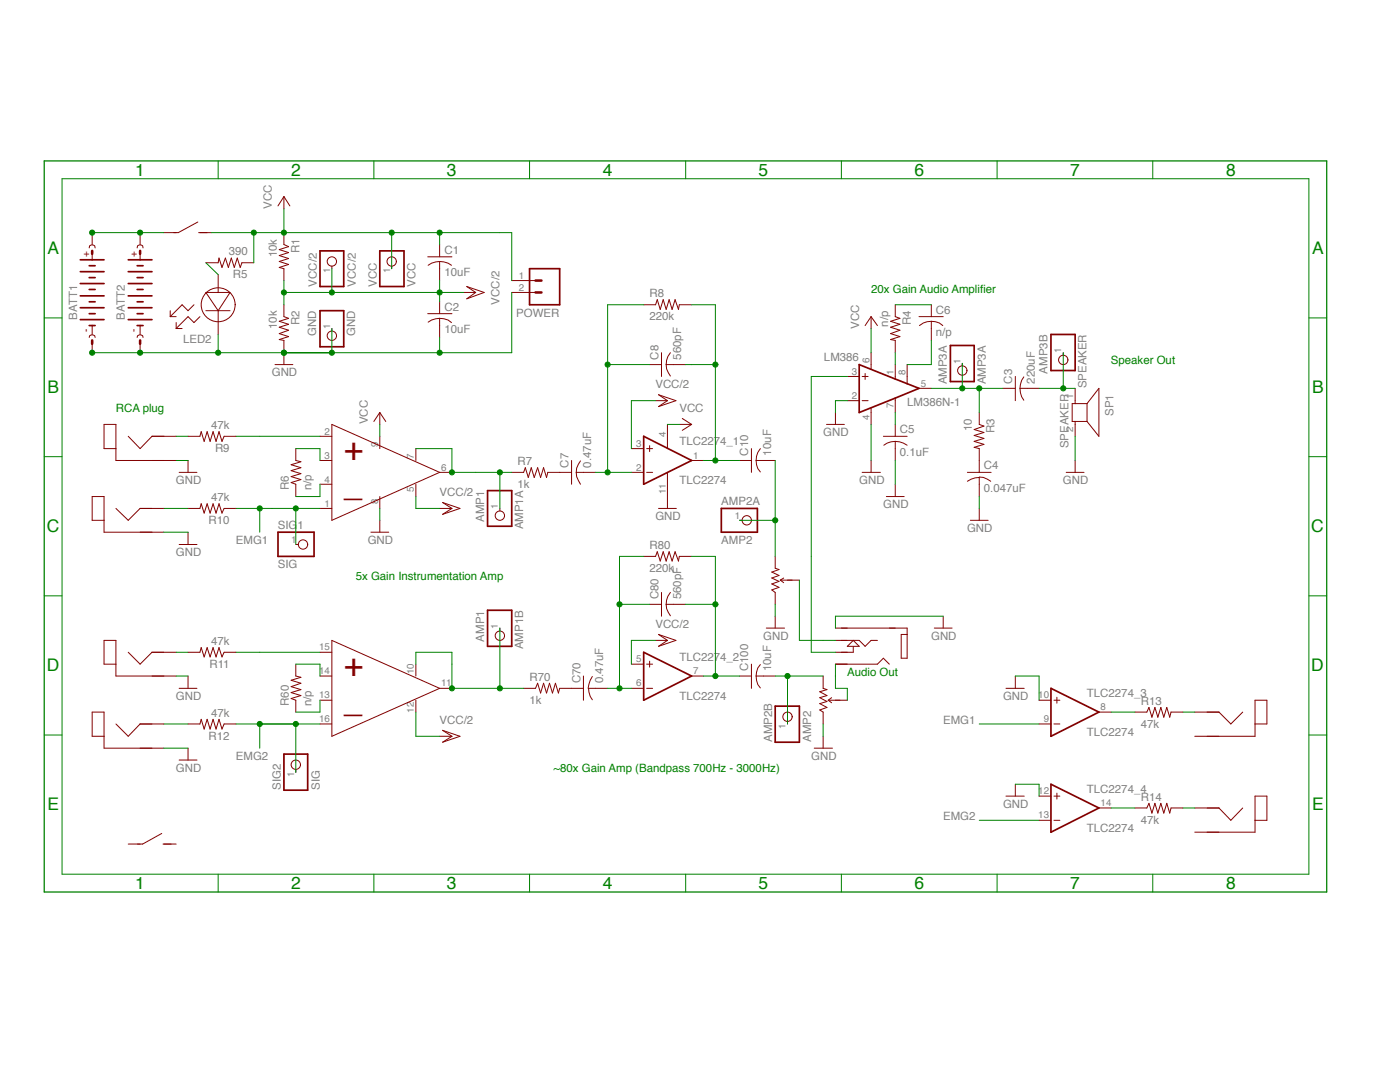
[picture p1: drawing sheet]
<svg xmlns="http://www.w3.org/2000/svg" width="279mm" height="216mm" viewBox="0 0 279 216" stroke-linecap="round" stroke-linejoin="round" font-family="sans-serif">
<g fill="none" stroke="#820000" stroke-width=".2">
<path d="M56.7 39.2v2.5M56.7 39.2l1.1 1.9M56.7 39.2l-1.2 1.9M17.8 49.5l.1-.5 .3-.1 .7 .1 .1 .5M18.4 46.4v2.4M18.4 50.7v1.1M27.4 49.5l.1-.5 .3-.1 .7 .1 .1 .5M28 50.7v1.1M28 46.4v2.4M39.5 44.3l-3.9 2.1h-2.9M39.6 46.4h2.7M41.1 52.4h2.4l.2-.9 .6 1.9 .7-1.9 .6 1.9 .6-1.9 .6 1.9 .5-1.9 .6 1.9 .4-1h2.4"/>
<path d="M41.1 58.4h4.8l-2.4 3.6zM43.5 54.8v3.6M56.7 46.4v2.4l.9 .4-1.9 .6 1.9 .6-1.9 .6 1.9 .6-1.9 .6 1.9 .6-1.9 .6 1 .2v2.4M66.2 53.1v.5M78.2 53.1v.5M85.4 51.2h4.8M87.7 52.2l1.7 .3 .7 .4M87.7 52.2l-1.6 .3-.7 .4M87.7 48.8v2.4M87.7 52.2v3.8M92.6 58.4h2.3M93.2 57.2l3.4 1.2-3.4 1.2 1.7-1.2z"/>
<path d="M102.1 58.4h4.8M102.1 56h4.8M17.8 67.3l.1-.3 .3-.2 .7 .2 .1 .3M18.4 67.9v2.5M18.4 65v1.7M27.4 67.3l.1-.3 .3-.2 .7 .2 .1 .3M28 65v1.7M28 67.9v2.5M34 63.2h1.2M34 62v1.2M35.2 65.6h1.1M35.2 64.4v1.2"/>
<path d="M38.7 60.8l-1.2 1.2-1.2-1.2-2.3 2.4M39.9 63.2l-1.2 1.2-1.2-1.2-2.3 2.4M41.1 62h4.8M43.5 62v4.7M54.9 72.7h3.5M56.7 60.8v2.4l.9 .3-1.9 .6 1.9 .6-1.9 .6 1.9 .6-1.9 .7 1.9 .6-1.9 .6 1 .1v4.8M66.2 65.6v.5M85.4 62.6h4.8M87.7 63.5l1.7 .4 .7 .5M87.7 63.5l-1.6 .4-.7 .4M87.7 60.2v2.4M87.7 63.5v3.8"/>
<path d="M128.5 60.8h2.3l.4-1 .6 1.9 .6-1.9 .5 1.9 .6-1.9 .6 1.9 .6-1.9 .7 1.9 .2-.9h2.4M129.6 72.7h2.4M130.8 79.9h2.4M131.4 78.8l3.5 1.1-3.5 1.2 1.8-1.2zM132 70.4v4.7M132.9 72.7l.1 .9 .8 1.4M132.9 72.7h3.9M133.8 70.4l-.5 .7-.4 1.6M169.1 79.9h2.4M169.1 75.1h2.4M172.1 79.9h1.1M172.1 75.1h1.1"/>
<path d="M172.7 74.5v1.2M173.8 63.2l1.3 1.8M173.8 63.2l-1.1 1.8M173.8 63.2v2.4M173.8 70.4v3.2M178.7 60.8v2.4l.9 .3-1.9 .6 1.9 .6-1.9 .6 1.9 .6-1.9 .7 1.9 .6-1.9 .6 1 .1v2.5M178.7 72.7v2.9M178.7 79.4v2.9M181 72.7v3.9M183.4 63.2h4.8M183.4 77.5h2.5M185.9 64.1l1.6 .4 .7 .5"/>
<path d="M185.9 64.1l-1.6 .4-.8 .5M185.9 60.8v2.4M185.9 64.1v3.8M192 72.5v.5M200.2 77.5h2.4M202.6 75.1v4.8M203.6 77.5l.3 1.7 .4 .7M203.6 77.5h3.8M204.3 75.2l-.4 .7-.3 1.6M212.2 70.4v.5M214.6 77.5v3M23.1 89.5h-2.3v-4.8h2.3v7.2h12.1"/>
<path d="M25.6 87.1l2.4 2.4 2.3-2.4h4.9M35.8 94.3h3.5M37.5 87.1h2.4l.3-1 .5 2 .6-2 .6 2 .6-2 .6 2 .6-2 .6 2 .4-1h2.4M37.5 91.9v2.4M59 89.5v2.4l1 .2-1.9 .6 1.9 .6-1.9 .6 1.9 .6-1.9 .6 1.9 .6-1.9 .6 .9 .3v2.5M63.9 91.9h2.3M63.9 96.6h2.3M63.9 87.1h2.3M66.2 84.7l21.5 9.6-21.5 9.5zM75.8 87.1v2.4M75.8 99.1v2.4M75.8 82.3v2.4"/>
<path d="M75.8 82.3l1.2 1.8M75.8 82.3l-1.2 1.8M83 96.6v2.5M83 89.5v2.4M87.7 94.3h2.5M102.1 94.3h2.4l.3-1 .6 2 .6-2 .6 2 .7-2 .6 2 .6-2 .6 2 .2-1h4.8M114.1 91.9v4.7M115 94.3l.1 .8 .7 1.5M115 94.3h3.9M115.8 92l-.7 1.4-.1 .9M126 94.3h2.5M126 89.5h2.5"/>
<path d="M129.1 94.3h1.1M129.1 89.5h1.1M129.6 88.9v1.2M133.2 84.7v4.8M133.2 94.3v7.2M135.6 84.7h2.4M136.2 83.5l1.8 1.2M138 91.9h2.4M138 84.7l-1.8 1.2M147.6 91.9h2.4M150 89.5v4.8M150.9 91.9l.3 1.6 .5 .7"/>
<path d="M150.9 91.9h3.8M151.7 89.5l-.5 .8-.3 1.6M165 84.7h3.5M166.7 82.3v2.4M172.1 94.3h3.6M173.8 81.5v3.2M173.8 91.9v2.4M176.3 87.1h4.7M176.9 99.1h3.5M178.7 88.1l.8 .1 1.5 .6M178.7 88.1l-1.6 .3-.7 .4M178.7 84.7v2.4"/>
<path d="M178.7 88.1v3.8M178.7 96.6v2.5M193.1 96l1.5-.6 .8-.1v3.8M193.1 94.3h4.7M195.4 95.2l.9 .1 1.4 .7M195.4 82.3v2.4l1 .3-2 .7 2 .6-2 .6 2 .6-2 .6 2 .6-2 .6 1 .2v4.8M212.8 94.3h3.5M214.6 84.1v3M214.6 91.9v2.4M216.9 80.5h-2.9v3.6h2.9M216.9 80.5v3.6M216.9 80.5l2.4-3v9.6l-2.4-3"/>
<path d="M20.8 103.8h-2.4v-4.7h2.4v7.1h11.9M23.1 101.5l2.5 2.3 2.4-2.3h4.7M35.8 108.6h3.5M37.5 101.5h2.4l.3-1 .5 1.9 .6-1.9 .6 1.9 .6-1.9 .6 1.9 .6-1.9 .6 1.9 .4-.9h2.4M37.5 106.2v2.4M59 108.6h.5M63.9 101.5h2.3M74 106.2h3.6M75.8 103.8v2.4M87.7 101.5h2.5M88.3 100.3l3.5 1.2-3.5 1.1 1.9-1.1zM99.8 101.5v.5"/>
<path d="M128.5 111h2.3l.4-.9 .6 1.9 .6-1.9 .5 1.9 .6-1.9 .6 1.9 .6-1.9 .7 1.9 .2-1h2.4M131.4 101.5h3.6M132 118.2v4.8M133.8 118.2l-.5 .8-.4 1.6M147.6 103.8h.5M154.7 111v2.4l.8 .2-1.5 .6 1.5 .6-1.5 .5 1.5 .7-1.5 .5 1.5 .7-1.5 .5 .7 .5v2.4M155.7 115.8l.7 .5M155.7 115.8h3.8M156.4 115.3l-.7 .5M193.7 103.8h3.5M195.4 101.5v2.3M23.1 132.5h-2.3v-4.7h2.3v7.1h12.1"/>
<path d="M25.6 130.2l2.4 2.3 2.3-2.3h4.9M35.8 137.4h3.5M37.5 130.2h2.4l.3-1 .5 1.9 .6-1.9 .6 1.9 .6-1.9 .6 1.9 .6-1.9 .6 1.9 .4-.9h2.4M37.5 134.9v2.5M59 132.5v2.4l1 .2-1.9 .6 1.9 .6-1.9 .7 1.9 .6-1.9 .6 1.9 .6-1.9 .6 .9 .3v2.4M63.9 134.9h2.3M63.9 130.2h2.3M63.9 139.7h2.3M66.2 127.8l21.5 9.6-21.5 9.5zM83 132.5v2.4M83 139.7v2.4M87.7 137.4h2.5"/>
<path d="M99.8 125.3v.6M104.5 137.4h2.4l.4-1.1 .6 2 .6-2 .6 2 .6-2 .6 2 .5-2 .6 2 .3-.9h4.7M116.4 134.9v4.8M118.2 135l-.4 .7-.4 1.7M121.3 137.4h-3.8l.3 1.6 .4 .6M126 137.4h2.5M126 132.5h2.5M129.1 137.4h1.1M129.1 132.5h1.1M129.6 120.6h2.4M129.6 131.9v1.2M130.8 127.8h2.4"/>
<path d="M131.4 126.6l3.5 1.2-3.5 1.2 1.8-1.2zM132.9 120.6l.1 .8 .8 1.5M132.9 120.6h3.9M138 134.9h2.4M147.6 134.9h2.4M150 132.5v4.9M150.9 134.9l.3 1.7 .5 .7M150.9 134.9h3.8M151.7 132.6l-.5 .7-.3 1.6M152.9 125.3h3.7M154.7 123v2.3M164.3 134.9v2.5l.7 .2-1.4 .4 1.4 .8-1.4 .4 1.4 .8-1.4 .4 1.4 .8-1.4 .5 .7 .4v2.4"/>
<path d="M165.3 139.7h3.8M165.3 139.7l.7 .5M166 139.2l-.7 .5M166.7 127.8h4.8l1.2 1.2 1.1-1.2h1.3M166.7 125.3h14.3v6h-1.1v-4.7h1.1M166.7 132.5h8.4l1.2-1.2 1.2 1.2M170.3 129v1.2h-3.6M170.3 127.8l1.2 1.2h-2.4zM186.5 125.3h3.5M188.2 123v2.3M200.8 137.4h3.6M202.6 134.9v2.5"/>
<path d="M207.4 139.7h2.3M210.3 139.7h1.2M210.9 139.1v1.2M20.8 146.9h-2.4v-4.8h2.4v7.2h11.9M23.1 144.5l2.5 2.4 2.4-2.4h4.7M35.8 151.7h3.5M37.5 144.5h2.4l.3-1 .5 2 .6-2 .6 2 .6-2 .6 2 .6-2 .6 2 .4-1h2.4M37.5 149.3v2.4M59 153.5v.6M63.9 144.5h2.3M87.7 146.9h2.5M88.3 145.7l3.5 1.2-3.5 1.2 1.9-1.2z"/>
<path d="M157.2 144v.5M162.5 149.3h3.6M164.3 146.9v2.4M200.8 158.9h3.6M202.6 156.5v2.4M207.4 144.5h2.3M207.4 158.9h2.3M210.3 144.5h1.2M210.3 158.9h1.2M210.9 158.3v1.1M219.3 142.1h2.5M226.5 142.1h2.4l.4-.9 .6 1.9 .6-1.9 .6 1.9 .6-1.9 .6 1.9 .6-1.9 .5 1.9 .3-1h2.4"/>
<path d="M238.4 142.1h4.9l2.3 2.4 2.4-2.4M250.5 144.5h2.3v-4.8h-2.3v7.2h-12.1M32.3 166.3l-3.8 2.1h-2.9M32.5 168.4h2.7M207.4 163.7h2.3M210.3 163.7h1.2M219.3 161.2h2.5M226.5 161.2h2.4l.4-.9 .6 1.9 .6-1.9 .6 1.9 .6-1.9 .6 1.9 .6-1.9 .5 1.9 .3-1h2.4M238.4 161.2h4.9l2.3 2.5 2.4-2.5M250.5 163.7h2.3v-4.8h-2.3v7.2h-12.1"/>
<circle cx="66.2" cy="52.2" r=".93"/>
<circle cx="78.2" cy="52.2" r=".93"/>
<circle cx="43.5" cy="60.8" r="3.4"/>
<circle cx="66.2" cy="67" r=".93"/>
<circle cx="192" cy="73.9" r=".93"/>
<circle cx="212.2" cy="71.8" r=".93"/>
<circle cx="60.5" cy="108.6" r=".93"/>
<circle cx="99.8" cy="102.9" r=".93"/>
<circle cx="149" cy="103.8" r=".93"/>
<circle cx="99.8" cy="126.9" r=".93"/>
<circle cx="59" cy="152.6" r=".93"/>
<circle cx="157.2" cy="143" r=".93"/>
</g>
<g fill="none" stroke="#820000" stroke-width=".34">
<path d="M16 51.8h4.8M16 59h4.8M16 56.6h4.8M16 54.2h4.8M17.8 57.8h1.2M17.8 55.4h1.2M17.8 53h1.2M25.6 51.8h4.7M25.6 59h4.7M25.6 56.6h4.7M25.6 54.2h4.7M27.4 57.8h1.2"/>
<path d="M27.4 55.4h1.2M27.4 53h1.2M63.9 50.1h4.7v7.1h-4.7zM75.8 50.1h4.8v7.1h-4.8zM105.7 53.6h6v7.2h-6zM16 63.8h4.8M16 61.4h4.8M17.8 65h1.2M17.8 62.6h1.2M17.8 60.2h1.2M25.6 63.8h4.7M25.6 61.4h4.7"/>
<path d="M27.4 65h1.2M27.4 62.6h1.2M27.4 60.2h1.2M63.9 62h4.7v7.2h-4.7zM171.5 72.7l11.9 4.8-11.9 4.8zM189.7 68.9h4.7v7.2h-4.7zM209.7 66.7h4.9v7.2h-4.9zM97.3 97.9h4.8v7.1h-4.8zM128.5 87.1l9.5 4.8-9.5 4.7zM55.5 106.2h7.2v4.8h-7.2zM144 101.5h7.2v4.7h-7.2zM97.3 121.8h4.8v7.2h-4.8z"/>
<path d="M128.5 130.2l9.5 4.7-9.5 4.8zM209.7 137.4l9.6 4.7-9.6 4.8zM56.7 150.5h4.7v7.2h-4.7zM154.7 140.9h4.8v7.2h-4.8zM209.7 156.5l9.6 4.7-9.6 4.9z"/>
</g>
<path d="M18.4 50.1v.6M28 50.1v.6M106.9 58.4h1.2M106.9 56h1.2M18.4 67.9v.7M28 67.9v.7" fill="none" stroke="#820000" stroke-width=".51"/>
<path d="M8.8 32.1h256v145.9h-256z" fill="none" stroke="#008100" stroke-width=".25"/>
<g fill="none" stroke="#008100" stroke-width=".2">
<path d="M12.4 35.7h248.8v138.7h-248.8zM43.5 32.1v3.6M74.6 32.1v3.6M105.7 32.1v3.6M136.8 32.1v3.6M167.9 32.1v3.6M199 32.1v3.6M230.1 32.1v3.6M78.2 46.4v7.2M87.7 48.8v-2.4h-37v6M8.8 63.4h3.6M261.2 63.4h3.6"/>
<path d="M8.8 91.1h3.6M261.2 91.1h3.6M8.8 118.9h3.6M261.2 118.9h3.6M8.8 146.7h3.6M261.2 146.7h3.6M43.5 174.4v3.6M74.6 174.4v3.6M105.7 174.4v3.6M136.8 174.4v3.6M167.9 174.4v3.6M199 174.4v3.6"/>
<path d="M230.1 174.4v3.6"/>
</g>
<circle cx="78.1" cy="46.4" r=".51" fill="#008100"/>
<circle cx="78.2" cy="46.4" r=".51" fill="none" stroke="#008100" stroke-width=".2"/>
<circle cx="56.6" cy="46.4" r=".51" fill="#008100"/>
<circle cx="56.7" cy="46.4" r=".51" fill="none" stroke="#008100" stroke-width=".2"/>
<circle cx="50.6" cy="46.4" r=".51" fill="#008100"/>
<g fill="none" stroke="#008100" stroke-width=".2">
<path d="M42.3 46.4h8.4M56.7 41.7v4.7M87.7 46.4h14.4v9.6"/>
<circle cx="50.7" cy="46.4" r=".51"/>
</g>
<circle cx="87.7" cy="46.4" r=".51" fill="#008100"/>
<g fill="none" stroke="#008100" stroke-width=".2">
<path d="M173.8 65.6v4.8M75.8 84.7v2.4M133.2 84.7h2.4M90.2 137.4h14.3M99.8 125.3v12.1"/>
<circle cx="87.7" cy="46.4" r=".51"/>
</g>
<circle cx="99.7" cy="137.3" r=".51" fill="#008100"/>
<g fill="none" stroke="#008100" stroke-width=".2">
<path d="M83 132.5v-2.3h7.2v7.2"/>
<circle cx="99.8" cy="137.4" r=".51"/>
</g>
<circle cx="90.2" cy="137.3" r=".51" fill="#008100"/>
<g fill="none" stroke="#008100" stroke-width=".2">
<path d="M128.5 111h-4.9v26.4M121.3 137.4h4.7M123.6 120.6h6"/>
<circle cx="90.2" cy="137.4" r=".51"/>
</g>
<circle cx="123.6" cy="137.3" r=".51" fill="#008100"/>
<circle cx="123.6" cy="137.4" r=".51" fill="none" stroke="#008100" stroke-width=".2"/>
<circle cx="123.6" cy="120.6" r=".51" fill="#008100"/>
<g fill="none" stroke="#008100" stroke-width=".2">
<path d="M18.4 46.4h14.3M41.1 52.4l2.4 2.4"/>
<circle cx="123.6" cy="120.6" r=".51"/>
</g>
<circle cx="27.9" cy="46.4" r=".51" fill="#008100"/>
<circle cx="28" cy="46.4" r=".51" fill="none" stroke="#008100" stroke-width=".2"/>
<circle cx="18.4" cy="46.4" r=".51" fill="#008100"/>
<g fill="none" stroke="#008100" stroke-width=".2">
<path d="M56.7 58.4h35.9M87.7 56v4.2"/>
<circle cx="18.4" cy="46.4" r=".51"/>
</g>
<circle cx="87.7" cy="58.3" r=".51" fill="#008100"/>
<g fill="none" stroke="#008100" stroke-width=".2">
<path d="M56.7 58.4v2.4"/>
<circle cx="87.7" cy="58.4" r=".51"/>
</g>
<circle cx="56.6" cy="58.3" r=".51" fill="#008100"/>
<g fill="none" stroke="#008100" stroke-width=".2">
<path d="M56.7 56v2.4M66.2 53.6v4.8"/>
<circle cx="56.7" cy="58.4" r=".51"/>
</g>
<circle cx="66.2" cy="58.3" r=".51" fill="#008100"/>
<g fill="none" stroke="#008100" stroke-width=".2">
<path d="M43.5 66.7v3.7M66.2 65.6v4.8M87.7 67.3v3.1h-69.3M130.8 79.9h-4.8v9.6M169.1 75.1h-7.2v55.1h4.8M83 99.1v2.4h4.7M130.8 127.8h-4.8v4.7M188.2 123h-21.5v2.3M83 142.1v4.8h4.7"/>
<circle cx="66.2" cy="58.4" r=".51"/>
</g>
<circle cx="66.2" cy="70.4" r=".51" fill="#008100"/>
<circle cx="66.2" cy="70.4" r=".51" fill="none" stroke="#008100" stroke-width=".2"/>
<circle cx="56.6" cy="70.4" r=".51" fill="#008100"/>
<circle cx="56.7" cy="70.4" r=".51" fill="none" stroke="#008100" stroke-width=".2"/>
<circle cx="43.5" cy="70.4" r=".51" fill="#008100"/>
<circle cx="43.5" cy="70.4" r=".51" fill="none" stroke="#008100" stroke-width=".2"/>
<circle cx="27.9" cy="70.4" r=".51" fill="#008100"/>
<circle cx="28" cy="70.4" r=".51" fill="none" stroke="#008100" stroke-width=".2"/>
<circle cx="18.4" cy="70.4" r=".51" fill="#008100"/>
<circle cx="18.4" cy="70.4" r=".51" fill="none" stroke="#008100" stroke-width=".2"/>
<circle cx="56.6" cy="70.4" r=".51" fill="#008100"/>
<g fill="none" stroke="#008100" stroke-width=".2">
<path d="M102.1 58.4v12h-14.4"/>
<circle cx="56.7" cy="70.4" r=".51"/>
</g>
<circle cx="87.7" cy="70.4" r=".51" fill="#008100"/>
<g fill="none" stroke="#008100" stroke-width=".2">
<path d="M169.1 79.9h-2.4v2.4M35.2 91.9h2.3M173.8 84.7v7.2M178.7 91.9v4.7M195.4 99.1v2.4M214.6 87.1v4.8M32.7 106.2h4.8M75.8 101.5v2.3M138 111h4.8v23.9M35.2 134.9h2.3M136.8 120.6h6M140.4 134.9h7.2"/>
<path d="M154.7 120.6v2.4M202.6 134.9h4.8v4.8M32.7 149.3h4.8M164.3 144.5v2.4M202.6 156.5h4.8v2.4"/>
<circle cx="87.7" cy="70.4" r=".51"/>
</g>
<circle cx="142.7" cy="120.6" r=".51" fill="#008100"/>
<circle cx="142.8" cy="120.6" r=".51" fill="none" stroke="#008100" stroke-width=".2"/>
<circle cx="142.7" cy="134.9" r=".51" fill="#008100"/>
<g fill="none" stroke="#008100" stroke-width=".2">
<path d="M154.7 91.9v19.1M147.6 103.8h7.1"/>
<circle cx="142.8" cy="134.9" r=".51"/>
</g>
<circle cx="154.7" cy="103.8" r=".51" fill="#008100"/>
<g fill="none" stroke="#008100" stroke-width=".2">
<path d="M59 89.5h4.9v2.4M63.9 96.6v2.5h-4.9M83 89.5h7.2v4.8h4.7"/>
<circle cx="154.7" cy="103.8" r=".51"/>
</g>
<circle cx="90.2" cy="94.2" r=".51" fill="#008100"/>
<g fill="none" stroke="#008100" stroke-width=".2">
<path d="M94.9 94.3h7.2M99.8 94.3v7.2"/>
<circle cx="90.2" cy="94.3" r=".51"/>
</g>
<circle cx="99.7" cy="94.2" r=".51" fill="#008100"/>
<g fill="none" stroke="#008100" stroke-width=".2">
<path d="M54.3 101.5h9.6"/>
<circle cx="99.8" cy="94.3" r=".51"/>
</g>
<circle cx="59" cy="101.4" r=".51" fill="#008100"/>
<g fill="none" stroke="#008100" stroke-width=".2">
<path d="M47.1 101.5h7.2M59 101.5v7.1"/>
<circle cx="59" cy="101.5" r=".51"/>
</g>
<circle cx="51.8" cy="101.4" r=".51" fill="#008100"/>
<g fill="none" stroke="#008100" stroke-width=".2">
<path d="M121.3 72.7h8.3M128.5 60.8h-7.2v33.5M118.9 94.3h7.1M51.8 101.5v4.7M59 132.5h4.9v2.4M63.9 139.7v2.4h-4.9M195.4 144.5h12"/>
<circle cx="51.8" cy="101.5" r=".51"/>
</g>
<circle cx="121.2" cy="94.2" r=".51" fill="#008100"/>
<circle cx="121.3" cy="94.3" r=".51" fill="none" stroke="#008100" stroke-width=".2"/>
<circle cx="121.2" cy="72.7" r=".51" fill="#008100"/>
<g fill="none" stroke="#008100" stroke-width=".2">
<path d="M136.8 72.7h6M138 60.8h4.8v31.1M140.4 91.9h7.2"/>
<circle cx="121.3" cy="72.7" r=".51"/>
</g>
<circle cx="142.7" cy="91.9" r=".51" fill="#008100"/>
<circle cx="142.8" cy="91.9" r=".51" fill="none" stroke="#008100" stroke-width=".2"/>
<circle cx="142.7" cy="72.7" r=".51" fill="#008100"/>
<g fill="none" stroke="#008100" stroke-width=".2">
<path d="M154.7 134.9h9.6M157.2 134.9v9.6"/>
<circle cx="142.8" cy="72.7" r=".51"/>
</g>
<circle cx="157.1" cy="134.9" r=".51" fill="#008100"/>
<g fill="none" stroke="#008100" stroke-width=".2">
<path d="M185.9 77.5h14.3M192 72.5v5M195.4 77.5v4.8"/>
<circle cx="157.2" cy="134.9" r=".51"/>
</g>
<circle cx="195.4" cy="77.5" r=".51" fill="#008100"/>
<circle cx="195.4" cy="77.5" r=".51" fill="none" stroke="#008100" stroke-width=".2"/>
<circle cx="192" cy="77.5" r=".51" fill="#008100"/>
<g fill="none" stroke="#008100" stroke-width=".2">
<path d="M178.7 70.4v2.3M178.7 60.8h7.2M185.9 67.9v4.8h-4.9M207.4 77.5h7.2M212.2 70.4v7.1M178.7 82.3v2.4"/>
<circle cx="192" cy="77.5" r=".51"/>
</g>
<circle cx="212.2" cy="77.5" r=".51" fill="#008100"/>
<g fill="none" stroke="#008100" stroke-width=".2">
<path d="M35.2 87.1h2.3M47.1 87.1h16.8M32.7 101.5h4.8M35.2 130.2h2.3M47.1 130.2h16.8M47.1 144.5h16.8M51.8 144.5v4.8M59 144.5v9.6"/>
<circle cx="212.2" cy="77.5" r=".51"/>
</g>
<circle cx="59" cy="144.4" r=".51" fill="#008100"/>
<circle cx="59" cy="144.5" r=".51" fill="none" stroke="#008100" stroke-width=".2"/>
<circle cx="51.8" cy="144.4" r=".51" fill="#008100"/>
<g fill="none" stroke="#008100" stroke-width=".2">
<path d="M159.5 115.8v12h7.2M166.7 132.5v4.9h2.4v2.3M32.7 144.5h4.8M221.8 142.1h4.7M236.1 142.1h2.3M195.4 163.7h12M221.8 161.2h4.7M236.1 161.2h2.3"/>
<circle cx="51.8" cy="144.5" r=".51"/>
</g>
<g font-size="6.7" fill="#820000">
<text x="68.6" y="91.9">+</text>
<text x="68.6" y="99">_</text>
<text x="68.6" y="134.9">+</text>
<text x="68.6" y="142.1">_</text>
</g>
<g font-size="3.5" fill="#008100">
<text x="27" y="35">1</text>
<text x="58.1" y="35">2</text>
<text x="89.2" y="35">3</text>
<text x="120.3" y="35">4</text>
<text x="151.4" y="35">5</text>
<text x="182.5" y="35">6</text>
<text x="213.6" y="35">7</text>
<text x="244.7" y="35">8</text>
<text x="9.5" y="50.7">A</text>
<text x="261.9" y="50.7">A</text>
<text x="9.5" y="78.5">B</text>
<text x="261.9" y="78.5">B</text>
<text x="9.3" y="106.2">C</text>
<text x="261.7" y="106.2">C</text>
<text x="9.3" y="133.9">D</text>
<text x="261.7" y="133.9">D</text>
<text x="9.5" y="161.7">E</text>
<text x="261.9" y="161.7">E</text>
<text x="27" y="177.4">1</text>
<text x="58.1" y="177.4">2</text>
<text x="89.2" y="177.4">3</text>
<text x="120.3" y="177.4">4</text>
<text x="151.4" y="177.4">5</text>
<text x="182.5" y="177.4">6</text>
<text x="213.6" y="177.4">7</text>
<text x="244.7" y="177.4">8</text>
</g>
<g font-size="2.3" fill="#808080">
<text x="54.2" y="41.6" transform="rotate(-90 54.2 41.6)">VCC</text>
<text x="45.7" y="51">390</text>
<text x="55.2" y="51.3" transform="rotate(-90 55.2 51.3)">10k</text>
<text x="59.7" y="50.6" transform="rotate(-90 59.7 50.6)">R1</text>
<text x="88.7" y="50.6">C1</text>
<text x="46.5" y="55.5">R5</text>
<text x="63.2" y="57.2" transform="rotate(-90 63.2 57.2)">VCC/2</text>
<text x="71" y="57.2" transform="rotate(-90 71 57.2)">VCC/2</text>
<text x="75.2" y="57.2" transform="rotate(-90 75.2 57.2)">VCC</text>
<text x="83" y="57.2" transform="rotate(-90 83 57.2)">VCC</text>
<text x="88.7" y="55.1">10uF</text>
<text x="129.6" y="59.4">R8</text>
<text x="15.4" y="63.8" transform="rotate(-90 15.4 63.8)">BATT1</text>
<text x="24.9" y="63.8" transform="rotate(-90 24.9 63.8)">BATT2</text>
<text x="55.2" y="65.7" transform="rotate(-90 55.2 65.7)">10k</text>
<text x="59.7" y="64.9" transform="rotate(-90 59.7 64.9)">R2</text>
<text x="88.7" y="62">C2</text>
<text x="99.7" y="60.8" transform="rotate(-90 99.7 60.8)">VCC/2</text>
<text x="103" y="63.2">POWER</text>
<text x="129.6" y="63.9">220k</text>
<text x="171.5" y="65.5" transform="rotate(-90 171.5 65.5)">VCC</text>
<text x="177.2" y="65.2" transform="rotate(-90 177.2 65.2)">n/p</text>
<text x="181.7" y="64.9" transform="rotate(-90 181.7 64.9)">R4</text>
<text x="186.8" y="62.6">C6</text>
<text x="36.5" y="68.4">LED2</text>
<text x="63.1" y="67" transform="rotate(-90 63.1 67)">GND</text>
<text x="70.9" y="67" transform="rotate(-90 70.9 67)">GND</text>
<text x="88.7" y="66.5">10uF</text>
<text x="131.4" y="71.8" transform="rotate(-90 131.4 71.8)">C8</text>
<text x="135.9" y="71.8" transform="rotate(-90 135.9 71.8)">560pF</text>
<text x="186.8" y="67.1">n/p</text>
<text x="54.2" y="75.1">GND</text>
<text x="130.8" y="77.5">VCC/2</text>
<text x="164.4" y="72">LM386</text>
<text x="189" y="76.7" transform="rotate(-90 189 76.7)">AMP3A</text>
<text x="196.7" y="76.7" transform="rotate(-90 196.7 76.7)">AMP3A</text>
<text x="202" y="76.6" transform="rotate(-90 202 76.6)">C3</text>
<text x="206.5" y="76.6" transform="rotate(-90 206.5 76.6)">220uF</text>
<text x="209" y="74.5" transform="rotate(-90 209 74.5)">AMP3B</text>
<text x="216.8" y="77.5" transform="rotate(-90 216.8 77.5)">SPEAKER</text>
<text x="135.6" y="82.3">VCC</text>
<text x="181" y="81.1">LM386N-1</text>
<text x="222.2" y="83" transform="rotate(-90 222.2 83)">SP1</text>
<text x="42.1" y="85.7">47k</text>
<text x="73.4" y="84.7" transform="rotate(-90 73.4 84.7)">VCC</text>
<text x="135.6" y="88.9">TLC2274_1</text>
<text x="164.3" y="87.1">GND</text>
<text x="179.6" y="86.5">C5</text>
<text x="194" y="86" transform="rotate(-90 194 86)">10</text>
<text x="198.5" y="86.5" transform="rotate(-90 198.5 86.5)">R3</text>
<text x="213.2" y="89.5" transform="rotate(-90 213.2 89.5)">SPEAKER</text>
<text x="42.9" y="90.2">R9</text>
<text x="103.3" y="92.8">R7</text>
<text x="113.5" y="93.3" transform="rotate(-90 113.5 93.3)">C7</text>
<text x="118" y="93.3" transform="rotate(-90 118 93.3)">0.47uF</text>
<text x="149.3" y="90.9" transform="rotate(-90 149.3 90.9)">C10</text>
<text x="153.9" y="90.9" transform="rotate(-90 153.9 90.9)">10uF</text>
<text x="179.6" y="91">0.1uF</text>
<text x="196.3" y="93.7">C4</text>
<text x="35.1" y="96.6">GND</text>
<text x="42.1" y="100">47k</text>
<text x="57.6" y="97.8" transform="rotate(-90 57.6 97.8)">R6</text>
<text x="62.1" y="97.8" transform="rotate(-90 62.1 97.8)">n/p</text>
<text x="87.7" y="99">VCC/2</text>
<text x="103.3" y="97.4">1k</text>
<text x="135.6" y="96.6">TLC2274</text>
<text x="144" y="100.8">AMP2A</text>
<text x="171.5" y="96.6">GND</text>
<text x="176.3" y="101.4">GND</text>
<text x="196.3" y="98.2">0.047uF</text>
<text x="212.1" y="96.6">GND</text>
<text x="41.6" y="104.5">R10</text>
<text x="55.4" y="105.6">SIG1</text>
<text x="96.6" y="104.1" transform="rotate(-90 96.6 104.1)">AMP1</text>
<text x="104.4" y="105.6" transform="rotate(-90 104.4 105.6)">AMP1A</text>
<text x="130.8" y="103.8">GND</text>
<text x="193" y="106.2">GND</text>
<text x="35.1" y="111">GND</text>
<text x="47.1" y="108.6">EMG1</text>
<text x="55.4" y="113.4">SIG</text>
<text x="73.4" y="108.6">GND</text>
<text x="129.6" y="109.6">R80</text>
<text x="144" y="108.6">AMP2</text>
<text x="129.6" y="114.1">220k</text>
<text x="131.4" y="119.6" transform="rotate(-90 131.4 119.6)">C80</text>
<text x="135.9" y="119.6" transform="rotate(-90 135.9 119.6)">560pF</text>
<text x="130.8" y="125.3">VCC/2</text>
<text x="42.1" y="128.7">47k</text>
<text x="96.6" y="128" transform="rotate(-90 96.6 128)">AMP1</text>
<text x="104.4" y="129.5" transform="rotate(-90 104.4 129.5)">AMP1B</text>
<text x="135.6" y="131.9">TLC2274_2</text>
<text x="152.3" y="127.7">GND</text>
<text x="185.8" y="127.7">GND</text>
<text x="41.8" y="133.2">R11</text>
<text x="105.7" y="135.9">R70</text>
<text x="115.8" y="136.4" transform="rotate(-90 115.8 136.4)">C70</text>
<text x="120.4" y="136.4" transform="rotate(-90 120.4 136.4)">0.47uF</text>
<text x="149.3" y="134" transform="rotate(-90 149.3 134)">C100</text>
<text x="153.9" y="134" transform="rotate(-90 153.9 134)">10uF</text>
<text x="35.1" y="139.7">GND</text>
<text x="42.1" y="143.1">47k</text>
<text x="57.6" y="140.9" transform="rotate(-90 57.6 140.9)">R60</text>
<text x="62.1" y="140.9" transform="rotate(-90 62.1 140.9)">n/p</text>
<text x="105.7" y="140.4">1k</text>
<text x="135.6" y="139.7">TLC2274</text>
<text x="200.2" y="139.7">GND</text>
<text x="216.9" y="139.1">TLC2274_3</text>
<text x="227.7" y="140.7">R13</text>
<text x="41.6" y="147.6">R12</text>
<text x="87.7" y="144.5">VCC/2</text>
<text x="154.1" y="148.1" transform="rotate(-90 154.1 148.1)">AMP2B</text>
<text x="161.9" y="148.1" transform="rotate(-90 161.9 148.1)">AMP2</text>
<text x="188.2" y="144.5">EMG1</text>
<text x="216.9" y="146.9">TLC2274</text>
<text x="227.7" y="145.2">47k</text>
<text x="35.1" y="154.1">GND</text>
<text x="47.1" y="151.7">EMG2</text>
<text x="161.9" y="151.7">GND</text>
<text x="56" y="157.6" transform="rotate(-90 56 157.6)">SIG2</text>
<text x="63.8" y="157.6" transform="rotate(-90 63.8 157.6)">SIG</text>
<text x="200.2" y="161.2">GND</text>
<text x="216.9" y="158.2">TLC2274_4</text>
<text x="227.7" y="159.8">R14</text>
<text x="188.2" y="163.6">EMG2</text>
<text x="216.9" y="166">TLC2274</text>
<text x="227.7" y="164.3">47k</text>
</g>
<g font-size="2.3" fill="#008100">
<text x="173.9" y="58.4">20x Gain Audio Amplif</text>
<text x="195.6" y="58.4">ier</text>
<text x="221.7" y="72.7">Speaker Out</text>
<text x="23.1" y="82.3">RCA plug</text>
<text x="71" y="115.8">5x Gain Instrumentation Amp</text>
<text x="169.1" y="134.9">Audio Out</text>
<text x="110.5" y="154.1">~80x Gain Amp (Bandpass 700Hz - 3000Hz)</text>
</g>
<g font-size="1.9" fill="#820000">
<text x="17.8" y="51.2" transform="rotate(-90 17.8 51.2)">+</text>
<text x="27.3" y="51.2" transform="rotate(-90 27.3 51.2)">+</text>
<text x="17.8" y="66.1" transform="rotate(-90 17.8 66.1)">-</text>
<text x="27.3" y="66.1" transform="rotate(-90 27.3 66.1)">-</text>
</g>
<g font-size="1.9" fill="#808080">
<text x="65.9" y="54.5" transform="rotate(-90 65.9 54.5)">1</text>
<text x="77.8" y="54.5" transform="rotate(-90 77.8 54.5)">1</text>
<text x="103.6" y="55.6">1</text>
<text x="103.6" y="58">2</text>
<text x="65.9" y="65.7" transform="rotate(-90 65.9 65.7)">1</text>
<text x="211.8" y="70.5" transform="rotate(-90 211.8 70.5)">1</text>
<text x="170" y="74.8">3</text>
<text x="173.5" y="72.4" transform="rotate(-90 173.5 72.4)">6</text>
<text x="178.3" y="74.8" transform="rotate(-90 178.3 74.8)">1</text>
<text x="180.7" y="74.8" transform="rotate(-90 180.7 74.8)">8</text>
<text x="183.8" y="77.2">5</text>
<text x="191.7" y="72.7" transform="rotate(-90 191.7 72.7)">1</text>
<text x="170" y="79.6">2</text>
<text x="173.5" y="83.7" transform="rotate(-90 173.5 83.7)">4</text>
<text x="178.3" y="81.3" transform="rotate(-90 178.3 81.3)">7</text>
<text x="214.2" y="79.6" transform="rotate(-90 214.2 79.6)">1</text>
<text x="64.8" y="86.7">2</text>
<text x="75.4" y="89.1" transform="rotate(-90 75.4 89.1)">9</text>
<text x="127" y="89.1">3</text>
<text x="132.9" y="87.3" transform="rotate(-90 132.9 87.3)">4</text>
<text x="214.2" y="86.1" transform="rotate(-90 214.2 86.1)">2</text>
<text x="64.8" y="91.5">3</text>
<text x="82.6" y="91.5" transform="rotate(-90 82.6 91.5)">7</text>
<text x="88.1" y="93.9">6</text>
<text x="127" y="93.9">2</text>
<text x="138.3" y="91.5">1</text>
<text x="64.8" y="96.3">4</text>
<text x="64.8" y="101.1">1</text>
<text x="75.4" y="100.5" transform="rotate(-90 75.4 100.5)">8</text>
<text x="82.6" y="98.1" transform="rotate(-90 82.6 98.1)">5</text>
<text x="99.4" y="101.6" transform="rotate(-90 99.4 101.6)">1</text>
<text x="132.9" y="98.5" transform="rotate(-90 132.9 98.5)">11</text>
<text x="146.6" y="103.5">1</text>
<text x="58.1" y="108.3">1</text>
<text x="99.4" y="125.5" transform="rotate(-90 99.4 125.5)">1</text>
<text x="63.7" y="129.8">15</text>
<text x="63.7" y="134.6">14</text>
<text x="82.6" y="134.6" transform="rotate(-90 82.6 134.6)">10</text>
<text x="88.1" y="137">11</text>
<text x="127" y="137">6</text>
<text x="127" y="132.2">5</text>
<text x="138.3" y="134.6">7</text>
<text x="63.7" y="139.4">13</text>
<text x="82.6" y="142.2" transform="rotate(-90 82.6 142.2)">12</text>
<text x="207.2" y="139.4">10</text>
<text x="219.6" y="141.8">8</text>
<text x="63.7" y="144.1">16</text>
<text x="156.8" y="145.4" transform="rotate(-90 156.8 145.4)">1</text>
<text x="208.3" y="144.1">9</text>
<text x="58.7" y="155" transform="rotate(-90 58.7 155)">1</text>
<text x="207.2" y="158.5">12</text>
<text x="219.6" y="160.9">14</text>
<text x="207.2" y="163.3">13</text>
</g>
</svg>
